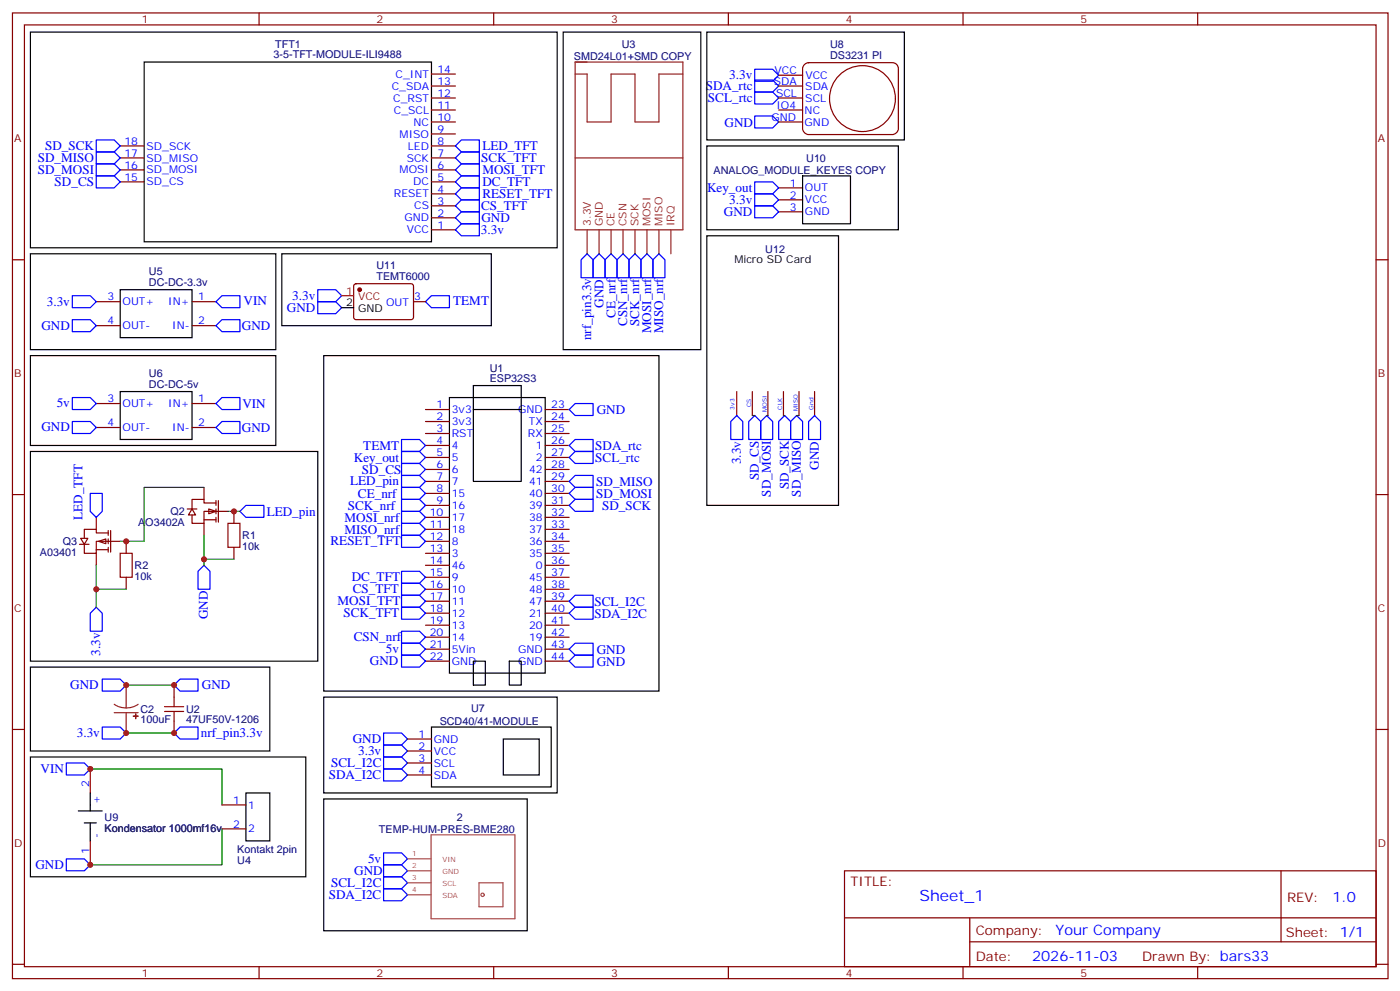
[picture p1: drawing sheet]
<svg xmlns="http://www.w3.org/2000/svg" width="413mm" height="292mm" viewBox="0 0 413 292" stroke-linecap="round" stroke-linejoin="round" font-family="sans-serif">
<g fill="none" stroke="#870000" stroke-width=".35">
<path d="M3.7 3.8h405.3v284.3h-405.3zM7.2 7.3h398.3v277.3h-398.3zM76.3 3.8v3.5M145.5 3.8v3.5M214.6 3.8v3.5M283.8 3.8v3.5M352.9 3.8v3.5M127.1 21.8h7.1M127.1 25.3h7.1M127.1 28.9h7.1M127.1 32.4h7.1M127.1 39.4h7.1"/>
<path d="M127.1 35.9h7.1M35.4 43h7.1M35.4 46.5h7.1M35.4 50h7.1M35.4 53.6h7.1M127.1 43h7.1M127.1 46.5h7.1M127.1 50h7.1M127.1 53.6h7.1M127.1 57.1h7.1M3.7 76.5h3.5M127.1 60.6h7.1"/>
<path d="M127.1 64.1h7.1M127.1 67.7h7.1M405.5 76.5h3.5M28.4 88.8h7M28.4 95.9h7M56.6 88.8h7M56.6 95.9h7M28.4 118.8h7M56.6 118.8h7M28.4 125.9h7M56.6 125.9h7M125.4 120.6h7"/>
<path d="M125.4 124.1h7M125.4 127.6h7M125.4 131.2h7M125.4 134.7h7M125.4 138.2h7M160.7 120.6h7M160.7 124.1h7M160.7 127.6h7M160.7 131.2h7M160.7 134.7h7M160.7 138.2h7M3.7 145.6h3.5"/>
<path d="M125.4 141.7h7M125.4 145.3h7M125.4 148.8h7M125.4 152.3h7M125.4 155.9h7M125.4 159.4h7M160.7 141.7h7M160.7 145.3h7M160.7 148.8h7M160.7 152.3h7M160.7 155.9h7M160.7 159.4h7"/>
<path d="M405.5 145.6h3.5M125.4 162.9h7M125.4 166.4h7M125.4 170h7M125.4 173.5h7M125.4 177h7M160.7 162.9h7M160.7 166.4h7M160.7 170h7M160.7 173.5h7M160.7 177h7M125.4 180.6h7"/>
<path d="M125.4 184.1h7M125.4 187.6h7M125.4 191.1h7M125.4 194.7h7M160.7 180.6h7M160.7 184.1h7M160.7 187.6h7M160.7 191.1h7M160.7 194.7h7M3.7 214.8h3.5M405.5 214.8h3.5M248.8 256.4h156.7v28.2h-156.7z"/>
<path d="M377.5 256.4v20.9M248.9 270.2h156.5M285.8 277.3h119.6M285.8 270.2v14.2M3.7 283.9h3.5M76.3 284.6v3.5M145.5 284.6v3.5M214.6 284.6v3.5M283.8 284.6v3.5M352.9 284.6v3.5M405.5 283.9h3.5"/>
</g>
<path d="M42.5 18.3h84.6v52.9h-84.6zM35.4 85.3h21.2v14.1h-21.2zM35.4 115.3h21.2v14.1h-21.2zM132.4 117.1h28.3v81.1h-28.3zM139.5 113.5h14.1v7.1h-14.1zM139.5 120.6v21.1h14.1v-21.1M139.5 194.7h3.5v7h-3.5zM150.1 194.7h3.5v7h-3.5z" fill="none" stroke="#000" stroke-width=".35"/>
<g fill="none" stroke="#00f" stroke-width=".35">
<path d="M28.4 41.2h5.3l1.7 1.8-1.7 1.7h-5.3zM28.4 44.7h5.3l1.7 1.8-1.7 1.8h-5.3zM28.4 48.3h5.3l1.7 1.7-1.7 1.8h-5.3zM28.4 51.8h5.3l1.7 1.8-1.7 1.7h-5.3zM134.2 57.1l1.8-1.8h5.3v3.5h-5.3zM134.2 53.6l1.8-1.8h5.3v3.5h-5.3zM134.2 50l1.8-1.7h5.3v3.5h-5.3zM134.2 46.5l1.8-1.8h5.3v3.6h-5.3zM136 41.2h5.3v3.5h-5.3l-1.8-1.7zM134.2 67.7l1.8-1.8h5.3v3.5h-5.3zM134.2 64.1l1.8-1.7h5.3v3.5h-5.3zM134.2 60.6l1.8-1.8h5.3v3.6h-5.3z"/>
<path d="M21.3 87.1h5.3l1.8 1.7-1.8 1.8h-5.3zM21.3 94.1h5.3l1.8 1.8-1.8 1.7h-5.3zM21.3 117.1h5.3l1.8 1.7-1.8 1.8h-5.3zM21.3 124.1h5.3l1.8 1.8-1.8 1.7h-5.3zM118.3 136.5h5.3l1.8 1.7-1.8 1.8h-5.3zM118.3 140h5.3l1.8 1.7-1.8 1.8h-5.3zM167.7 120.6l1.8-1.8h5.3v3.5h-5.3zM118.3 157.6h5.3l1.8 1.8-1.8 1.7h-5.3zM167.7 148.8l1.8-1.8h5.3v3.6h-5.3zM167.7 141.7l1.8-1.7h5.3v3.5h-5.3zM167.7 145.3l1.8-1.8h5.3v3.5h-5.3zM118.3 171.7h5.3l1.8 1.8-1.8 1.8h-5.3z"/>
<path d="M118.3 168.2h5.3l1.8 1.8-1.8 1.7h-5.3zM118.3 175.3h5.3l1.8 1.7-1.8 1.8h-5.3zM118.3 178.8h5.3l1.8 1.8-1.8 1.7h-5.3zM118.3 192.9h5.3l1.8 1.8-1.8 1.7h-5.3zM118.3 189.4h5.3l1.8 1.7-1.8 1.8h-5.3zM167.7 191.1l1.8-1.7h5.3v3.5h-5.3zM169.5 192.9h5.3v3.5h-5.3l-1.8-1.7z"/>
</g>
<g fill="#fff" stroke="#870000" stroke-width=".35">
<path d="M61.5 149.9l2.1 .7-2.1 .7z"/>
<path d="M56.6 149.9l1 1.7h-2.1z"/>
</g>
<g fill="none" stroke="#870000" stroke-width=".35">
<path d="M28.4 152.3v3.6M29.1 159.4l2.1-.7v1.4zM31.9 156.9h-3.5v-1h-3.6v2.4M31.9 156.2v1.4M31.9 158.7v1.4M32.6 156.2v6.4M35.4 159.4h-7v3.5h-3.6v-2.5M55.2 149.9h2.8M60.1 153h3.5M60.1 143.5v3.5M60.1 154.1v3.5M63.6 148.1h-3.5v-1.1h-3.5v2.9"/>
<path d="M63.6 147.4v1.4M63.6 149.9v1.4M63.6 152.3v1.4M64.3 147.4v6.3M67.2 150.6h-7.1v3.5h-3.5v-2.5M28.4 161.9h3.5M28.4 162.9v3.5M31.9 161.1v1.5"/>
</g>
<path d="M23.8 158.5h2.1l-1.1 1.8z" fill="#fff" stroke="#870000" stroke-width=".35"/>
<g fill="none" stroke="#870000" stroke-width=".35">
<path d="M237.1 19l1.2-.5h24.7a1.76 1.76 0 0 1 1.7 1.7v17.7a1.89 1.89 0 0 1-1.7 1.7h-24.7a1.89 1.89 0 0 1-1.8-1.7v-17.7zM229.4 35.9h7.1M229.4 32.4h7.1M229.4 28.9h7.1M229.4 25.3h7.1M229.4 22.2h7.1M229.4 55.3h7.1M229.4 58.8h7.1M229.4 62.4h7.1M104.4 83.7l.5-.2 16.5 .1 .4 .6v9.5l-.7 .4h-16.5l-.4-.7v-9.2zM121.8 88.8h3.6M217.1 115.3v7"/>
<path d="M221.7 115.3v7M226.3 115.3v7M230.9 115.3v7M235.4 115.3v7M240 115.3v7M37.2 159.4v3.5M68.9 150.6v3.5M23.4 160.3h2.8M37.2 170v3.5M68.9 161.1v3.6M51.3 201.7v3.5M51.3 212.3v3.5"/>
<path d="M120.1 217.6h7M26.6 226.4v7.1M65.4 237h7.1M120.1 221.1h7M120.1 224.6h7M120.1 228.2h7M26.6 247.6v7M65.4 244.1h7.1"/>
<circle cx="254.1" cy="29" r="9.7"/>
</g>
<g fill="none" stroke="#00f" stroke-width=".35">
<path d="M222.4 27.1h5.3l1.7 1.8-1.7 1.7h-5.3zM222.4 23.6h5.3l1.7 1.7-1.7 1.8h-5.3zM222.4 20.4h5.3l1.7 1.8-1.7 1.7h-5.3zM222.4 34.1h5.3l1.7 1.8-1.7 1.8h-5.3zM222.4 53.6h5.3l1.7 1.7-1.7 1.8h-5.3zM222.4 57.1h5.3l1.7 1.7-1.7 1.8h-5.3zM173 74.7l1.8 1.8v5.3h-3.6v-5.3zM176.5 74.7l1.8 1.8v5.3h-3.5v-5.3zM180.1 74.7l1.7 1.8v5.3h-3.5v-5.3zM183.6 74.7l1.7 1.8v5.3h-3.5v-5.3zM187.1 74.7l1.8 1.8v5.3h-3.6v-5.3zM190.6 74.7l1.8 1.8v5.3h-3.5v-5.3z"/>
<path d="M194.2 74.7l1.7 1.8v5.3h-3.5v-5.3zM222.4 60.6h5.3l1.7 1.8-1.7 1.7h-5.3zM63.6 95.9l1.8-1.8h5.3v3.5h-5.3zM63.6 88.8l1.8-1.7h5.3v3.5h-5.3zM93.6 88.8h5.3l1.8 1.8-1.8 1.8h-5.3zM93.6 85.3h5.3l1.8 1.8-1.8 1.7h-5.3zM125.4 88.8l1.7-1.7h5.3v3.5h-5.3zM63.6 118.8l1.8-1.7h5.3v3.5h-5.3zM65.4 124.1h5.3v3.5h-5.3l-1.8-1.7zM118.3 132.9h5.3l1.8 1.8-1.8 1.8h-5.3zM118.3 129.4h5.3l1.8 1.8-1.8 1.7h-5.3zM167.7 134.7l1.8-1.8h5.3v3.6h-5.3z"/>
<path d="M167.7 131.2l1.8-1.8h5.3v3.5h-5.3zM217.1 122.3l1.8 1.8v5.3h-3.6v-5.3zM222.4 122.3l1.8 1.8v5.3h-3.6v-5.3zM225.9 122.3l1.8 1.8v5.3h-3.5v-5.3zM231.2 122.3l1.8 1.8v5.3h-3.6v-5.3zM233 124.1l1.7-1.8 1.8 1.8v5.3h-3.5zM240 122.3l1.8 1.8v5.3h-3.5v-5.3zM26.6 145.3h3.5v5.3l-1.7 1.7-1.8-1.7zM70.7 150.6l1.8-1.8h5.3v3.5h-5.3zM118.3 143.5h5.3l1.8 1.8-1.8 1.7h-5.3zM118.3 147h5.3l1.8 1.8-1.8 1.8h-5.3zM118.3 150.6h5.3l1.8 1.7-1.8 1.8h-5.3z"/>
<path d="M118.3 154.1h5.3l1.8 1.8-1.8 1.7h-5.3zM28.4 178.8l1.7 1.8v5.2h-3.5v-5.2zM60.1 166.4l1.8 1.8v5.3h-3.6v-5.3zM167.7 177l1.8-1.7h5.3v3.5h-5.3zM30.1 200h5.3l1.8 1.7-1.8 1.8h-5.3zM118.3 185.8h5.3l1.8 1.8-1.8 1.8h-5.3zM167.7 180.6l1.8-1.8h5.3v3.5h-5.3zM30.1 214.1h5.3l1.8 1.7-1.8 1.8h-5.3zM51.3 201.7l1.8-1.7h5.2v3.5h-5.2zM53.1 214.1h5.2v3.5h-5.2l-1.8-1.8zM113 219.4h5.3l1.8 1.7-1.8 1.8h-5.3zM113 215.8h5.3l1.8 1.8-1.8 1.8h-5.3z"/>
<path d="M19.5 224.6h5.3l1.8 1.8-1.8 1.8h-5.3zM113 226.4h5.3l1.8 1.8-1.8 1.7h-5.3zM113 222.9h5.3l1.8 1.7-1.8 1.8h-5.3zM19.5 252.9h5.3l1.8 1.7-1.8 1.8h-5.3zM113 258.2h5.3l1.8 1.7-1.8 1.8h-5.3zM113 251.1h5.3l1.8 1.8-1.8 1.7h-5.3zM113 254.6h5.3l1.8 1.8-1.8 1.8h-5.3zM113 261.7h5.3l1.8 1.8-1.8 1.7h-5.3z"/>
</g>
<g fill="none" stroke="#008700" stroke-width=".35">
<path d="M221.7 122.3h.7M225.9 122.3h.4M230.9 122.3h.3M234.7 122.3h.7M60.1 143.5h-17.6v15.9h-7.1M60.1 157.6v8.8M67.2 150.6h3.5M28.4 166.4v12.4M28.4 173.5h8.8M60.1 164.7h8.8M37.2 201.7h14.1M37.2 215.8h14.1"/>
<path d="M26.6 226.4h38.8v10.6M65.4 244.1v10.5h-38.8"/>
</g>
<g fill="none" stroke="#000" stroke-width=".35">
<path d="M9 9.5h155.2v63.5h-155.2zM165.9 9.5h40.6v93.4h-40.6zM208.3 9.5h58.2v31.7h-58.2zM208.3 43h56.4v24.7h-56.4zM236.5 51.8h14.1v14.1h-14.1zM9 74.7h72.3v28.2h-72.3zM83 74.7h61.8v21.2h-61.8zM208.3 69.4h38.8v79.4h-38.8zM100.7 90.6h3.5M9 104.7h72.3v26.5h-72.3zM95.4 104.7h98.8v98.8h-98.8zM9 132.9h84.6v61.8h-84.6z"/>
<path d="M9 196.4h70.5v24.7h-70.5zM95.4 205.2h68.8v28.3h-68.8zM127.1 214.1h35.3v17.6h-35.3zM148.3 217.6h10.6v10.6h-10.6zM9 222.9h81.1v35.3h-81.1zM23.1 238.8h7M26.6 233.5v5.3M72.5 233.5h7v14.1h-7zM95.4 235.2h60v38.8h-60zM24.8 242.3h3.6M26.6 242.3v5.3"/>
</g>
<path d="M67.2 154.1h3.5v7h-3.5zM35.4 162.9h3.5v7.1h-3.5zM48.5 209.5h5.6M48.5 208.1h5.6M51.3 205.2v2.9M51.3 209.5v2.8" fill="none" stroke="#a10000" stroke-width=".35"/>
<g fill="none" stroke="#8c2424" stroke-width=".35">
<path d="M169.5 18.3h31.7v49.4h-31.7zM169.5 21.8h3.5v14.1h7.1v-14.1h7v14.1h7.1v-14.1h7M169.5 46.5h31.7M173 67.7v7M176.5 67.7v7M180.1 67.7v7M183.6 67.7v7M187.1 67.7v7M190.6 67.7v7M194.2 67.7v7M197.7 67.7v7M33.7 207.4l1.6 .8 1.9 .2"/>
<path d="M33.7 209.8h7M37.2 201.7v6.7M37.2 209.8v6M40.7 207.4l-1.7 .8-1.8 .2"/>
</g>
<g fill="#8c2424" stroke="#8c2424" stroke-width=".35">
<path d="M39.3 210.9h1.4z"/>
<path d="M40 210.2v1.4z"/>
</g>
<g fill="none" stroke="#a64a4a" stroke-width=".35">
<path d="M120.1 252.9h6.9M120.1 256.4h6.9M120.1 259.9h6.9M127 245.8h24.7v24.7h-24.7zM141.1 259.9h7.1v7.1h-7.1zM120.1 263.5h6.9"/>
<circle cx="142.2" cy="263.5" r=".5"/>
</g>
<circle cx="106" cy="85.3" r=".53" fill="#870000" stroke="#870000" stroke-width=".35"/>
<path d="M100.7 87.1h3.5" fill="none" stroke="#f00" stroke-width=".35"/>
<g fill="#c00">
<circle cx="37.2" cy="215.8" r=".88"/>
<circle cx="51.3" cy="215.8" r=".88"/>
<circle cx="51.3" cy="201.7" r=".88"/>
<circle cx="37.2" cy="201.7" r=".88"/>
<circle cx="26.6" cy="226.4" r=".88"/>
<circle cx="26.6" cy="254.6" r=".88"/>
<circle cx="68.9" cy="150.6" r=".88"/>
<circle cx="60.1" cy="164.7" r=".88"/>
<circle cx="37.2" cy="159.4" r=".88"/>
<circle cx="28.4" cy="173.5" r=".88"/>
</g>
<text font-size="4.6" fill="#00f" x="270.9" y="265.4">Sheet_1</text>
<g font-size="4.2" fill="#00f">
<text x="392.6" y="265.7">1.0</text>
<text x="311" y="275.2">Your Company</text>
<text x="304.1" y="283">2026-11-03</text>
</g>
<g font-size="3.9" fill="#00f">
<text x="214.9" y="23.3">3.3v</text>
<text x="207.9" y="26.5">SDA_rtc</text>
<text x="208.6" y="30">SCL_rtc</text>
<text x="213.5" y="37.3">GND</text>
<text x="11.1" y="47.7">SD_MISO</text>
<text x="13.3" y="44.1">SD_SCK</text>
<text x="141.8" y="47.8">SCK_TFT</text>
<text x="142.1" y="44.3">LED_TFT</text>
<text x="11.1" y="51.2">SD_MOSI</text>
<text x="142.1" y="51.3">MOSI_TFT</text>
<text x="16.1" y="54.7">SD_CS</text>
<text x="142.1" y="54.9">DC_TFT</text>
<text x="142.1" y="58.4">RESET_TFT</text>
<text x="208.3" y="56.6">Key_out</text>
<text x="141.8" y="61.9">CS_TFT</text>
<text x="141.9" y="65.4">GND</text>
<text x="213.3" y="63.6">GND</text>
<text x="214.9" y="60.1">3.3v</text>
<text x="141.7" y="69">3.3v</text>
<text x="13.8" y="90">3.3v</text>
<text x="71.8" y="89.9">VIN</text>
<text x="86.1" y="88.3">3.3v</text>
<text x="133.6" y="89.9">TEMT</text>
<text x="84.5" y="91.8">GND</text>
<text x="177.8" y="90.6" transform="rotate(-90 177.8 90.6)">GND</text>
<text x="181.3" y="93.6" transform="rotate(-90 181.3 93.6)">CE_nrf</text>
<text x="12.2" y="97">GND</text>
<text x="71.3" y="97.2">GND</text>
<text x="174.2" y="100.1" transform="rotate(-90 174.2 100.1)">nrf_pin3.3v</text>
<text x="184.8" y="96.1" transform="rotate(-90 184.8 96.1)">CSN_nrf</text>
<text x="188.3" y="96.1" transform="rotate(-90 188.3 96.1)">SCK_nrf</text>
<text x="191.9" y="98.2" transform="rotate(-90 191.9 98.2)">MOSI_nrf</text>
<text x="195.4" y="98.2" transform="rotate(-90 195.4 98.2)">MISO_nrf</text>
<text x="16.7" y="120">5v</text>
<text x="71.4" y="120.1">VIN</text>
<text x="175.8" y="121.9">GND</text>
<text x="12.2" y="127">GND</text>
<text x="71.3" y="127.2">GND</text>
<text x="104.3" y="135.9">Key_out</text>
<text x="107.1" y="132.4">TEMT</text>
<text x="175.4" y="135.9">SCL_rtc</text>
<text x="175.4" y="132.4">SDA_rtc</text>
<text x="218.3" y="136.7" transform="rotate(-90 218.3 136.7)">3.3v</text>
<text x="103.2" y="142.9">LED_pin</text>
<text x="106.7" y="139.5">SD_CS</text>
<text x="175.7" y="143.1">SD_MISO</text>
<text x="223.6" y="141.4" transform="rotate(-90 223.6 141.4)">SD_CS</text>
<text x="241.2" y="138.3" transform="rotate(-90 241.2 138.3)">GND</text>
<text x="105.5" y="146.5">CE_nrf</text>
<text x="175.6" y="146.6">SD_MOSI</text>
<text x="227.2" y="146.2" transform="rotate(-90 227.2 146.2)">SD_MOSI</text>
<text x="232.5" y="144.1" transform="rotate(-90 232.5 144.1)">SD_SCK</text>
<text x="236" y="146.2" transform="rotate(-90 236 146.2)">SD_MISO</text>
<text x="24.3" y="153.1" transform="rotate(-90 24.3 153.1)">LED_TFT</text>
<text x="78.6" y="151.9">LED_pin</text>
<text x="101.5" y="153.6">MOSI_nrf</text>
<text x="102.5" y="150.1">SCK_nrf</text>
<text x="177.4" y="150.1">SD_SCK</text>
<text x="97.4" y="160.5">RESET_TFT</text>
<text x="101.5" y="157.1">MISO_nrf</text>
<text x="103.7" y="171.1">DC_TFT</text>
<text x="99.5" y="178.2">MOSI_TFT</text>
<text x="103.9" y="174.7">CS_TFT</text>
<text x="175.2" y="178.3">SCL_I2C</text>
<text x="61.3" y="182.4" transform="rotate(-90 61.3 182.4)">GND</text>
<text x="101.2" y="181.7">SCK_TFT</text>
<text x="175.2" y="181.9">SDA_I2C</text>
<text x="104.2" y="188.9">CSN_nrf</text>
<text x="29.5" y="193.1" transform="rotate(-90 29.5 193.1)">3.3v</text>
<text x="109" y="195.8">GND</text>
<text x="113.7" y="192.4">5v</text>
<text x="175.8" y="192.4">GND</text>
<text x="175.8" y="196">GND</text>
<text x="20.7" y="203">GND</text>
<text x="59.5" y="203">GND</text>
<text x="22.6" y="217">3.3v</text>
<text x="59.2" y="217.1">nrf_pin3.3v</text>
<text x="103.9" y="218.8">GND</text>
<text x="12" y="227.6">VIN</text>
<text x="97.5" y="225.9">SCL_I2C</text>
<text x="105.5" y="222.3">3.3v</text>
<text x="96.9" y="229.4">SDA_I2C</text>
<text x="10.5" y="255.8">GND</text>
<text x="104.4" y="257.6">GND</text>
<text x="108.4" y="254">5v</text>
<text x="97.5" y="261.2">SCL_I2C</text>
<text x="96.9" y="264.7">SDA_I2C</text>
</g>
<g font-size="3.9" fill="#800">
<text x="250.6" y="261">TITLE:</text>
<text x="379.2" y="265.7">REV:</text>
<text x="287.5" y="275.2">Company:</text>
<text x="378.9" y="275.8">Sheet: 1/1</text>
<text x="287.5" y="282.9">Date:</text>
<text x="336.6" y="282.9">Drawn By: bars33</text>
</g>
<g font-size="3.2" fill="#800">
<text x="41.8" y="6.8">1</text>
<text x="110.9" y="6.8">2</text>
<text x="180.1" y="6.8">3</text>
<text x="249.2" y="6.8">4</text>
<text x="318.3" y="6.8">5</text>
<text x="4.2" y="41.9">A</text>
<text x="406" y="41.9">A</text>
<text x="4.2" y="111.1">B</text>
<text x="406" y="111.1">B</text>
<text x="4.2" y="180.2">C</text>
<text x="406" y="180.2">C</text>
<text x="4.2" y="249.3">D</text>
<text x="406" y="249.3">D</text>
<text x="41.8" y="287.6">1</text>
<text x="110.9" y="287.6">2</text>
<text x="180.1" y="287.6">3</text>
<text x="249.2" y="287.6">4</text>
<text x="318.3" y="287.6">5</text>
</g>
<g font-size="3.2" fill="#000080">
<text x="80.6" y="17.2">3-5-TFT-MODULE-ILI9488</text>
<text x="81.1" y="14.3">TFT1</text>
<text x="169.1" y="17.6">SMD24L01+SMD COPY</text>
<text x="183.2" y="14">U3</text>
<text x="244.6" y="17.4">DS3231 PI</text>
<text x="244.6" y="14.2">U8</text>
<text x="237.6" y="47.6">U10</text>
<text x="210.3" y="51.2">ANALOG_MODULE_KEYES COPY</text>
<text x="225.5" y="74.4">U12</text>
<text x="43.9" y="81.1">U5</text>
<text x="110.9" y="82.4">TEMT6000</text>
<text x="110.9" y="79.2">U11</text>
<text x="43.9" y="84.2">DC-DC-3.3v</text>
<text x="43.9" y="111.1">U6</text>
<text x="144.3" y="112.5">ESP32S3</text>
<text x="144.3" y="109.5">U1</text>
<text x="43.9" y="114.2">DC-DC-5v</text>
<text x="40.7" y="154.8">AO3402A</text>
<text x="50.2" y="151.6">Q2</text>
<text x="18.5" y="160.4">Q3</text>
<text x="71.4" y="162">10k</text>
<text x="71.4" y="158.8">R1</text>
<text x="11.8" y="163.6">A03401</text>
<text x="39.7" y="167.6">R2</text>
<text x="39.7" y="170.8">10k</text>
<text x="41.4" y="209.8">C2</text>
<text x="54.8" y="209.8">U2</text>
<text x="138.8" y="209.7">U7</text>
<text x="41.4" y="213">100uF</text>
<text x="54.8" y="213">47UF50V-1206</text>
<text x="129.6" y="213.4">SCD40/41-MODULE</text>
<text x="30.8" y="244.8">Kondensator 1000mf16v</text>
<text x="30.8" y="241.7">U9</text>
<text x="111.7" y="245.2">TEMP-HUM-PRES-BME280</text>
<text x="134.6" y="241.6">2</text>
<text x="69.9" y="251.1">Kontakt 2pin</text>
<text x="69.9" y="254.3">U4</text>
</g>
<g font-size="3.2" fill="#00f">
<text x="116.5" y="22.9">C_INT</text>
<text x="128.9" y="21.4">14</text>
<text x="228.2" y="21.8">VCC</text>
<text x="237.3" y="23.2">VCC</text>
<text x="115.4" y="26.4">C_SDA</text>
<text x="115.9" y="29.9">C_RST</text>
<text x="128.9" y="25">13</text>
<text x="128.9" y="28.5">12</text>
<text x="228.1" y="25">SDA</text>
<text x="228.7" y="28.5">SCL</text>
<text x="237.3" y="29.9">SCL</text>
<text x="237.3" y="26.4">SDA</text>
<text x="116.1" y="33.4">C_SCL</text>
<text x="128.9" y="32">11</text>
<text x="128.9" y="35.6">10</text>
<text x="227.3" y="35.6">GND</text>
<text x="228.8" y="32">IO4</text>
<text x="237.1" y="33.4">NC</text>
<text x="117.8" y="40.5">MISO</text>
<text x="121.8" y="37">NC</text>
<text x="128.9" y="39.1">9</text>
<text x="237.1" y="37.1">GND</text>
<text x="36.7" y="42.6">18</text>
<text x="36.7" y="46.1">17</text>
<text x="43.2" y="44">SD_SCK</text>
<text x="43.2" y="47.6">SD_MISO</text>
<text x="119.9" y="47.6">SCK</text>
<text x="120.2" y="44">LED</text>
<text x="128.9" y="42.6">8</text>
<text x="128.9" y="46.1">7</text>
<text x="36.7" y="49.7">16</text>
<text x="36.7" y="53.2">15</text>
<text x="43.2" y="51.1">SD_MOSI</text>
<text x="117.8" y="51.1">MOSI</text>
<text x="128.9" y="49.7">6</text>
<text x="128.9" y="53.2">5</text>
<text x="43.2" y="54.6">SD_CS</text>
<text x="116.1" y="58.1">RESET</text>
<text x="121.8" y="54.6">DC</text>
<text x="128.9" y="56.7">4</text>
<text x="232.7" y="55">1</text>
<text x="232.7" y="58.5">2</text>
<text x="237.2" y="56.4">OUT</text>
<text x="237.2" y="59.9">VCC</text>
<text x="119.2" y="65.2">GND</text>
<text x="122.1" y="61.7">CS</text>
<text x="128.9" y="60.3">3</text>
<text x="128.9" y="63.8">2</text>
<text x="232.7" y="62">3</text>
<text x="237.2" y="63.4">GND</text>
<text x="119.8" y="68.7">VCC</text>
<text x="128.9" y="67.3">1</text>
<text x="31.6" y="88.5">3</text>
<text x="36.1" y="89.9">OUT+</text>
<text x="49.6" y="89.9">IN+</text>
<text x="58.3" y="88.5">1</text>
<text x="122" y="88.5">3</text>
<text x="31.6" y="95.5">4</text>
<text x="58.3" y="95.5">2</text>
<text x="113.8" y="90.2">OUT</text>
<text x="36.1" y="96.9">OUT-</text>
<text x="50.7" y="96.9">IN-</text>
<text x="31.6" y="118.5">3</text>
<text x="36.1" y="119.9">OUT+</text>
<text x="49.6" y="119.9">IN+</text>
<text x="58.3" y="118.5">1</text>
<text x="31.6" y="125.5">4</text>
<text x="58.3" y="125.5">2</text>
<text x="128.7" y="120.2">1</text>
<text x="128.7" y="123.8">2</text>
<text x="133.1" y="121.6">3v3</text>
<text x="133.1" y="125.2">3v3</text>
<text x="152.7" y="121.6">GND</text>
<text x="155.8" y="125.2">TX</text>
<text x="162.4" y="120.2">23</text>
<text x="162.4" y="123.8">24</text>
<text x="36.1" y="126.9">OUT-</text>
<text x="50.7" y="126.9">IN-</text>
<text x="128.7" y="127.3">3</text>
<text x="128.7" y="130.8">4</text>
<text x="133.1" y="128.7">RST</text>
<text x="155.6" y="128.7">RX</text>
<text x="162.4" y="127.3">25</text>
<text x="162.4" y="130.8">26</text>
<text x="128.7" y="134.3">5</text>
<text x="128.7" y="137.9">6</text>
<text x="133.1" y="132.2">4</text>
<text x="133.1" y="135.7">5</text>
<text x="157.9" y="132.2">1</text>
<text x="157.9" y="135.7">2</text>
<text x="162.4" y="134.3">27</text>
<text x="162.4" y="137.9">28</text>
<text x="128.7" y="141.4">7</text>
<text x="133.1" y="139.3">6</text>
<text x="133.1" y="142.8">7</text>
<text x="155.9" y="139.3">42</text>
<text x="155.9" y="142.8">41</text>
<text x="162.4" y="141.4">29</text>
<text x="128.7" y="144.9">8</text>
<text x="128.7" y="148.4">9</text>
<text x="133.1" y="146.3">15</text>
<text x="133.1" y="149.9">16</text>
<text x="155.9" y="146.3">40</text>
<text x="155.9" y="149.9">39</text>
<text x="162.4" y="144.9">30</text>
<text x="162.4" y="148.4">31</text>
<text x="126.6" y="152">10</text>
<text x="126.6" y="155.5">11</text>
<text x="133.1" y="153.4">17</text>
<text x="155.9" y="153.4">38</text>
<text x="162.4" y="152">32</text>
<text x="162.4" y="155.5">33</text>
<text x="126.6" y="159">12</text>
<text x="133.1" y="156.9">18</text>
<text x="133.1" y="160.4">8</text>
<text x="155.9" y="156.9">37</text>
<text x="155.9" y="160.4">36</text>
<text x="162.4" y="159">34</text>
<text x="126.6" y="162.6">13</text>
<text x="126.6" y="166.1">14</text>
<text x="133.1" y="164">3</text>
<text x="133.1" y="167.5">46</text>
<text x="155.9" y="164">35</text>
<text x="157.9" y="167.5">0</text>
<text x="162.4" y="162.6">35</text>
<text x="162.4" y="166.1">36</text>
<text x="126.6" y="169.6">15</text>
<text x="126.6" y="173.1">16</text>
<text x="133.1" y="171">9</text>
<text x="155.9" y="171">45</text>
<text x="162.4" y="169.6">37</text>
<text x="162.4" y="173.1">38</text>
<text x="126.6" y="176.7">17</text>
<text x="133.1" y="174.6">10</text>
<text x="133.1" y="178.1">11</text>
<text x="155.9" y="174.6">48</text>
<text x="155.9" y="178.1">47</text>
<text x="162.4" y="176.7">39</text>
<text x="126.6" y="180.2">18</text>
<text x="126.6" y="183.7">19</text>
<text x="133.1" y="181.6">12</text>
<text x="133.1" y="185.1">13</text>
<text x="155.9" y="181.6">21</text>
<text x="155.9" y="185.1">20</text>
<text x="162.4" y="180.2">40</text>
<text x="162.4" y="183.7">41</text>
<text x="126.6" y="187.3">20</text>
<text x="126.6" y="190.8">21</text>
<text x="133.1" y="188.7">14</text>
<text x="155.9" y="188.7">19</text>
<text x="162.4" y="187.3">42</text>
<text x="162.4" y="190.8">43</text>
<text x="126.6" y="194.3">22</text>
<text x="133.1" y="192.2">5Vin</text>
<text x="133.1" y="195.7">GND</text>
<text x="152.7" y="192.2">GND</text>
<text x="152.7" y="195.7">GND</text>
<text x="162.4" y="194.3">44</text>
<text x="123.4" y="217.2">1</text>
<text x="123.4" y="220.8">2</text>
<text x="127.8" y="218.7">GND</text>
<text x="123.4" y="224.3">3</text>
<text x="123.4" y="227.8">4</text>
<text x="127.8" y="222.2">VCC</text>
<text x="127.8" y="225.7">SCL</text>
<text x="26.2" y="231.7" transform="rotate(-90 26.2 231.7)">2</text>
<text x="127.8" y="229.2">SDA</text>
<text x="29.4" y="236.8" transform="rotate(-90 29.4 236.8)">+</text>
<text x="68.7" y="236.6">1</text>
<text x="73.2" y="238.1">1</text>
<text x="68.7" y="243.7">2</text>
<text x="73.2" y="245.1">2</text>
<text x="26.2" y="251.4" transform="rotate(-90 26.2 251.4)">1</text>
<text x="29.4" y="246.9" transform="rotate(-90 29.4 246.9)">-</text>
</g>
<g font-size="3.2" fill="#8d2323">
<text x="174.1" y="66.6" transform="rotate(-90 174.1 66.6)">3.3V</text>
<text x="177.6" y="66.6" transform="rotate(-90 177.6 66.6)">GND</text>
<text x="181.1" y="66.6" transform="rotate(-90 181.1 66.6)">CE</text>
<text x="184.6" y="66.6" transform="rotate(-90 184.6 66.6)">CSN</text>
<text x="188.2" y="66.6" transform="rotate(-90 188.2 66.6)">SCK</text>
<text x="191.7" y="66.6" transform="rotate(-90 191.7 66.6)">MOSI</text>
<text x="195.2" y="66.6" transform="rotate(-90 195.2 66.6)">MISO</text>
<text x="198.8" y="66.6" transform="rotate(-90 198.8 66.6)">IRQ</text>
</g>
<g font-size="3.2">
<text x="216.4" y="77.5">Micro SD Card</text>
<text x="102" y="90.2">2</text>
<text x="105.5" y="92">GND</text>
</g>
<g font-size="3.2" fill="#f00">
<text x="102" y="86.7">1</text>
<text x="105.5" y="88.5">VCC</text>
</g>
<g font-size="2.1" fill="#a54b4b">
<text x="121.4" y="252.2">1</text>
<text x="121.4" y="255.7">2</text>
<text x="130.4" y="253.9">VIN</text>
<text x="130.4" y="257.4">GND</text>
<text x="121.4" y="259.2">3</text>
<text x="121.4" y="262.8">4</text>
<text x="130.4" y="261">SCL</text>
<text x="130.4" y="264.5">SDA</text>
</g>
<g font-size="1.8" fill="#00f">
<text x="221.3" y="119.9" transform="rotate(-90 221.3 119.9)">CS</text>
<text x="216.4" y="120.6" transform="rotate(-90 216.4 120.6)">3v3</text>
<text x="225.9" y="121.3" transform="rotate(-90 225.9 121.3)">MOSI</text>
<text x="230.5" y="120.6" transform="rotate(-90 230.5 120.6)">CLK</text>
<text x="235.1" y="120.9" transform="rotate(-90 235.1 120.9)">MISO</text>
<text x="239.7" y="120.6" transform="rotate(-90 239.7 120.6)">Gnd</text>
</g>
</svg>
